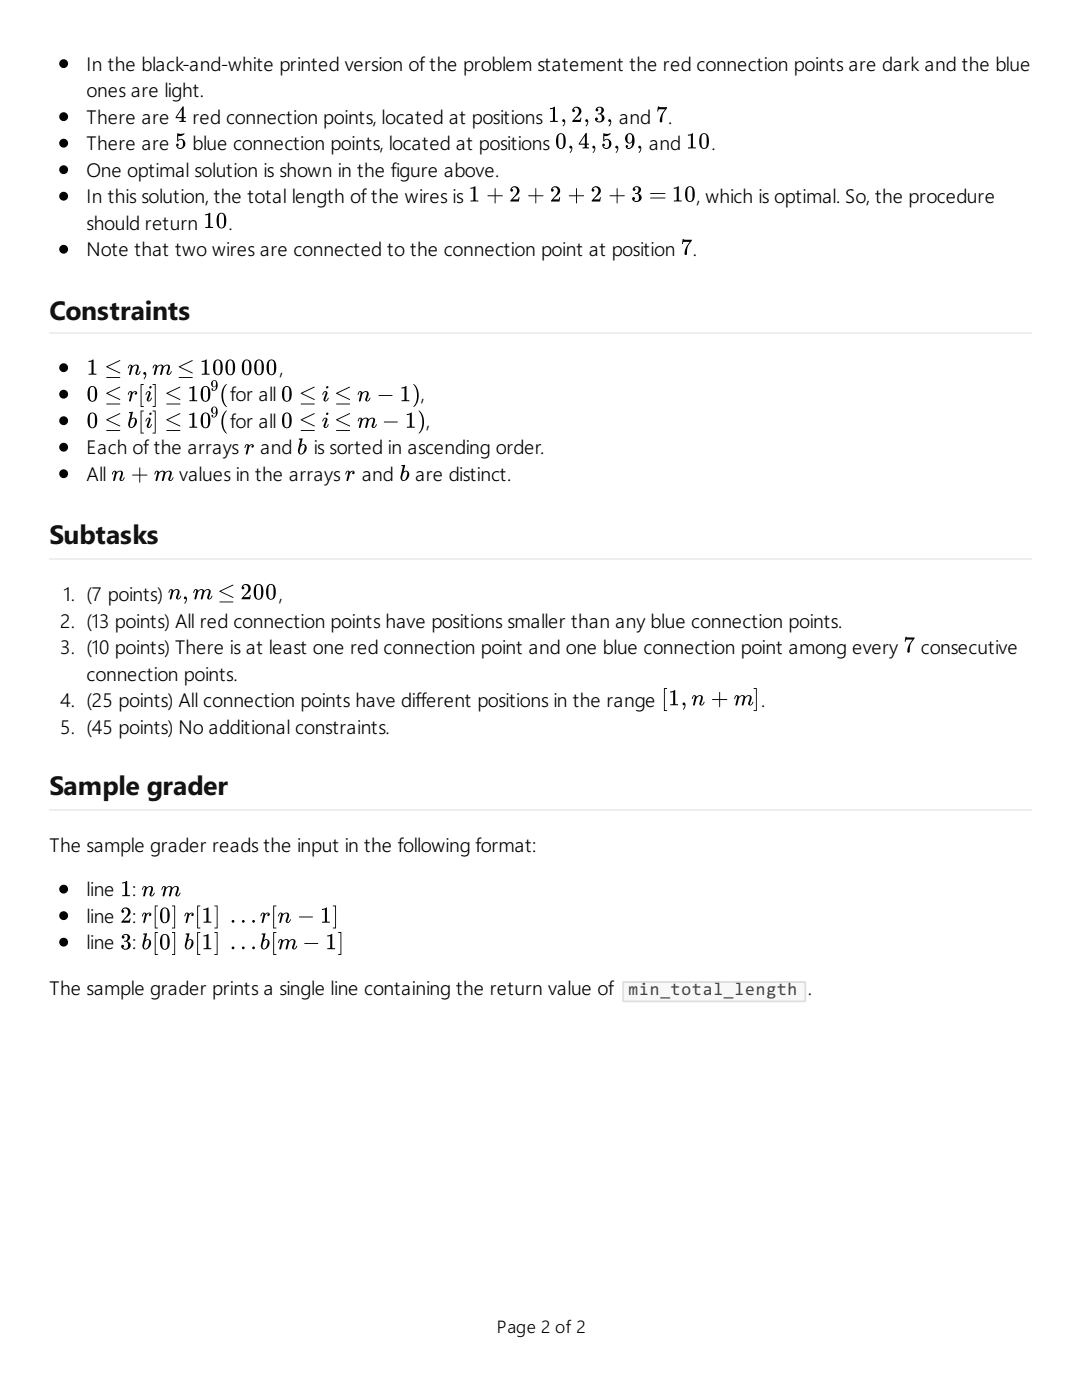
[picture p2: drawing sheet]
<svg xmlns="http://www.w3.org/2000/svg" width="216mm" height="279mm" viewBox="0 0 216 279" stroke-linecap="round" stroke-linejoin="round" font-family="sans-serif">
<path d="M9.9 66.5h196.1M9.9 111.7h196.1M9.9 161.7h196.1" fill="none" stroke="#eee" stroke-width=".35"/>
<g fill="#000" stroke="#000" stroke-width=".35">
<circle cx="12.7" cy="12.7" r=".71"/>
<circle cx="12.7" cy="28.6" r=".71"/>
<circle cx="12.7" cy="23.3" r=".71"/>
<circle cx="12.7" cy="33.9" r=".71"/>
<circle cx="12.7" cy="39.2" r=".71"/>
<circle cx="12.7" cy="49.7" r=".71"/>
<circle cx="12.7" cy="73.4" r=".71"/>
<circle cx="12.7" cy="78.7" r=".71"/>
<circle cx="12.7" cy="94.5" r=".71"/>
<circle cx="12.7" cy="84" r=".71"/>
<circle cx="12.7" cy="89.3" r=".71"/>
<circle cx="12.7" cy="177.4" r=".71"/>
<circle cx="12.7" cy="182.7" r=".71"/>
<circle cx="12.7" cy="188" r=".71"/>
</g>
<path d="M124.4 195.8h36.1l.4 .3v3.6l-.4 .3h-36l-.3-.3v-3.6z" fill-rule="evenodd" fill="#f8f8f8"/>
<path d="M124.4 195.8h36.1l.4 .3v3.6l-.4 .3h-36l-.3-.3v-3.6zM124.5 196.1h36v3.6h-36z" fill-rule="evenodd" fill="#ddd"/>
<g fill="#000">
<path d="M35.4 26.6l.7 .1 .7-.1a.91 .91 0 0 1-1.2 .5v.8a.95 .95 0 0 1 1.3 .4 .95 .95 0 0 1-.5 1.3 .95 .95 0 0 1-1.2-.6l.1-.3h.2l.2 .2-.3 .3a.61 .61 0 0 0 .8 .3 .61 .61 0 0 0 .3-.8 .57 .57 0 0 0-.3-.8 .57 .57 0 0 0-.8 .3zM97.3 39h1.4l.1-1.5 .1 1.5 1.4 .1-1.4 .1-.1 1.4-.1-1.4h-1.4zM102.1 37.4a.98 .98 0 0 1 1.5 .3 .98 .98 0 0 1-.6 1.4l-.7 .7h1.1l.1-.4h.2l-.2 .8h-1.7l.1-.2a3.8 3.8 0 0 0 1.3-1.9 .57 .57 0 0 0-.4-.7 .57 .57 0 0 0-.7 .3 .28 .28 0 0 1 .3 .3 .28 .28 0 0 1-.3 .2 .28 .28 0 0 1-.3-.2zM105.4 39h1.4l.1-1.5 .1 1.5 1.4 .1-1.4 .1-.1 1.4-.1-1.4h-1.4zM110.2 37.4a.98 .98 0 0 1 1.5 .3 .98 .98 0 0 1-.6 1.4l-.7 .7h1.1l.1-.4h.2l-.2 .8h-1.7l.1-.2a3.8 3.8 0 0 0 1.3-1.9 .57 .57 0 0 0-.4-.7 .57 .57 0 0 0-.7 .3 .28 .28 0 0 1 .3 .3 .28 .28 0 0 1-.3 .2 .28 .28 0 0 1-.3-.2zM109.7 21.6l1-.3 .1 2.8h.5v.2h-1.5v-.2h.5v-2.4l-.6 .1zM112.3 23.8h.2a.82 .82 0 0 1-.2 1.4l.3-.9a.28 .28 0 0 1-.4-.1 .28 .28 0 0 1 .1-.4zM113.5 39h1.4l.1-1.5 .1 1.5 1.5 .1-1.5 .1-.1 1.4-.1-1.4h-1.3zM113.7 29.1h.2a.82 .82 0 0 1-.2 1.4l.3-.9a.28 .28 0 0 1-.3-.1 .28 .28 0 0 1 0-.4zM114.4 21.5a.98 .98 0 0 1 1.5 .3 .98 .98 0 0 1-.6 1.4l-.7 .7h1.1l.1-.4h.2l-.1 .8h-1.7v-.2a3.8 3.8 0 0 0 1.3-1.9 .57 .57 0 0 0-.3-.7 .57 .57 0 0 0-.7 .3 .28 .28 0 0 1 .2 .3 .28 .28 0 0 1-.3 .3 .28 .28 0 0 1-.2-.3zM116.9 23.8h.1a.82 .82 0 0 1-.1 1.4l.3-.9a.28 .28 0 0 1-.4-.1 .28 .28 0 0 1 .1-.4zM118.3 29.1h.2a.82 .82 0 0 1-.2 1.4l.3-.9a.28 .28 0 0 1-.4-.1 .28 .28 0 0 1 .1-.4z"/>
<path d="M118.3 37.4a.98 .98 0 0 1 1.5 .3 .98 .98 0 0 1-.6 1.4l-.7 .7h1.1l.1-.4h.2l-.1 .8h-1.7v-.2a3.8 3.8 0 0 0 1.3-1.9 .57 .57 0 0 0-.3-.7 .57 .57 0 0 0-.8 .3 .28 .28 0 0 1 .3 .3 .28 .28 0 0 1-.3 .2 .28 .28 0 0 1-.2-.2zM119.1 21.5a.79 .79 0 0 1 1.2 .1 .79 .79 0 0 1-.4 1.1 .89 .89 0 0 1 .7 1.2 .89 .89 0 0 1-1.3 .5 .51 .51 0 0 1-.5-.3 .51 .51 0 0 1 .2-.6l.3 .2-.2 .3a.68 .68 0 0 0 1-.3 .68 .68 0 0 0-.6-.9h-.2v-.1a.64 .64 0 0 0 .7-.5 .64 .64 0 0 0-.4-.7l-.5 .2 .3 .3-.3 .2-.3-.3zM120.4 26.6l.7 .1 .7-.1a.91 .91 0 0 1-1.2 .5v.8a.95 .95 0 0 1 1.3 .4 .95 .95 0 0 1-.5 1.3 .95 .95 0 0 1-1.2-.6l.1-.3h.3l.1 .2-.3 .3a.61 .61 0 0 0 .8 .3 .61 .61 0 0 0 .3-.8 .57 .57 0 0 0-.3-.8 .57 .57 0 0 0-.7 .3zM121.5 23.8h.1a.82 .82 0 0 1-.1 1.4l.3-.9a.28 .28 0 0 1-.4-.1 .28 .28 0 0 1 .1-.4zM121.6 39h1.4l.1-1.5 .1 1.5 1.5 .1-1.5 .1-.1 1.4-.1-1.4h-1.3zM122.9 29.1h.1a.82 .82 0 0 1-.1 1.4l.3-.9a.28 .28 0 0 1-.4-.1 .28 .28 0 0 1 .1-.4zM126.5 37.4a.79 .79 0 0 1 1.2 0 .79 .79 0 0 1-.4 1.2 .89 .89 0 0 1 .7 1.2 .89 .89 0 0 1-1.3 .5 .51 .51 0 0 1-.5-.4 .51 .51 0 0 1 .2-.6l.3 .3-.2 .3a.68 .68 0 0 0 1-.3 .68 .68 0 0 0-.6-.9h-.2v-.1a.64 .64 0 0 0 .7-.5 .64 .64 0 0 0-.4-.8l-.5 .3 .3 .2-.3 .3-.2-.3zM127.5 29.1h.1a.82 .82 0 0 1-.1 1.4l.3-.9a.28 .28 0 0 1-.4-.1 .28 .28 0 0 1 .1-.4zM131.3 21.2l1.8 .2v.2a3.9 3.9 0 0 0-1.1 2.8h-.2a2.84 2.84 0 0 1 .9-2.6h-1.3l-.1 .5h-.2zM93.9 37.5l1-.3v2.7l.5 .1v.2h-1.5v-.2l.6-.1v-2.3l-.6 .1zM136.2 47.7l1.8 .1v.2a3.9 3.9 0 0 0-1 2.8l-.3 .1a2.84 2.84 0 0 1 .9-2.6h-1.2l-.1 .4h-.2zM17.7 72l1-.2v2.7l.5 .1v.2h-1.5v-.2l.6-.1v-2.4l-.6 .1z"/>
<path d="M25.7 72.9a.42 .42 0 0 1 .8 .2 .69 .69 0 0 1 1-.3 .69 .69 0 0 1 .1 1.1l-.2 .7a.5 .5 0 0 0 .5-.5h.1a.53 .53 0 0 1-.3 .7 .53 .53 0 0 1-.7-.5 1.46 1.46 0 0 0 .3-1.3l-.7 .2-.5 1.5-.2 .1-.2-.1 .4-1.6-.2-.1-.2 .5h-.2zM28.7 74.3l.2-.1a.82 .82 0 0 1-.2 1.4l.3-.8a.28 .28 0 0 1-.4-.1 .28 .28 0 0 1 .1-.4zM30.4 76.6h.7v4.6h-.7v-.2h.5v-4.2h-.5zM30.7 72.9a.42 .42 0 0 1 .7 .2 .7 .7 0 0 1 1.2 .1 .68 .68 0 0 1 1-.3 .68 .68 0 0 1 .2 1l-.2 .7h.2l.3-.5h.2a.53 .53 0 0 1-.4 .7 .53 .53 0 0 1-.7-.5 1.43 1.43 0 0 0 .3-1.3l-.7 .2-.5 1.5-.2 .1-.2-.1 .4-1.6a.57 .57 0 0 0-.9 .4l-.4 1.2-.3 .1 .3-1.7-.2-.1-.2 .5h-.1zM75.5 78.9h2.8l-2.7 .1zM82.5 76.6a2.95 2.95 0 0 1 0 4.6 3.9 3.9 0 0 0 0-4.6zM22.6 94.1a.42 .42 0 0 1 .7 .2 .69 .69 0 0 1 1-.3 .69 .69 0 0 1 .1 1.1l-.2 .7a.5 .5 0 0 0 .5-.5h.2a.53 .53 0 0 1-.4 .7 .53 .53 0 0 1-.7-.5 1.46 1.46 0 0 0 .3-1.4l-.7 .2-.5 1.6-.2 .1-.1-.1 .3-1.6-.2-.2-.2 .6h-.2zM25.8 78.2l.4-.1 .2 .2a.47 .47 0 0 1 .6-.2 .47 .47 0 0 1 .3 .5l-.4 .1v-.3l.2-.1a.54 .54 0 0 0-.7 .5l-.3 1.2-.2 .1-.2-.1 .4-1.7h-.2l-.3 .5a.4 .4 0 0 1 .2-.6zM26.4 94.8l1.4-.1 .1-1.4 .1 1.4 1.4 .1-1.4 .1-.1 1.4-.1-1.4h-1.4zM28.1 76.6h.6v.2h-.5v4.2h.5v.2h-.6zM28.1 81.9h.6v.2h-.5v4.2h.5v.2h-.6zM30.4 81.9h.7v4.6h-.7v-.2h.5v-4.2h-.5z"/>
<path d="M31.1 94a.42 .42 0 0 1 .7 .3 .7 .7 0 0 1 1.2 0 .68 .68 0 0 1 1-.3 .68 .68 0 0 1 .1 1.1l-.2 .7h.3l.3-.5h.1a.53 .53 0 0 1-.4 .7 .53 .53 0 0 1-.6-.5 1.43 1.43 0 0 0 .2-1.4l-.6 .2-.5 1.6-.2 .1-.2-.1 .3-1.7a.57 .57 0 0 0-.9 .4l-.3 1.3-.3 .1 .3-1.7-.2-.2-.2 .6h-.2zM45 76.8l.3-.1a3.8 3.8 0 0 0 0 4.5 3.1 3.1 0 0 1-.5-4.2zM45 82l.3-.1a3.8 3.8 0 0 0 0 4.6 3.1 3.1 0 0 1-.5-4.2zM49 88.7h.5l.2 .2a.47 .47 0 0 1 .6-.2 .47 .47 0 0 1 .3 .5l-.4 .1v-.3l.2-.1a.54 .54 0 0 0-.7 .5l-.3 1.2-.2 .1-.2-.1 .4-1.7-.2-.1-.3 .6a.4 .4 0 0 1 .1-.7zM69.2 94h.4l.2 .2a.47 .47 0 0 1 .6-.3 .47 .47 0 0 1 .3 .6l-.4 .1v-.3l.2-.1a.54 .54 0 0 0-.7 .5l-.3 1.2-.2 .1-.2-.1 .4-1.8h-.2l-.3 .6a.4 .4 0 0 1 .2-.7zM71.6 78.2a.42 .42 0 0 1 .7 .2 .69 .69 0 0 1 1.1-.3 .69 .69 0 0 1 0 1.1l-.2 .7a.5 .5 0 0 0 .6-.5h.1a.53 .53 0 0 1-.4 .7 .53 .53 0 0 1-.6-.5 1.46 1.46 0 0 0 .2-1.3l-.6 .2-.5 1.5-.2 .1-.2-.1 .4-1.6-.3-.1-.2 .5h-.1zM71.6 83.5a.42 .42 0 0 1 .7 .2 .7 .7 0 0 1 1.3 0 .68 .68 0 0 1 1-.2 .68 .68 0 0 1 .1 1l-.2 .7h.2l.3-.5h.2a.53 .53 0 0 1-.4 .7 .53 .53 0 0 1-.7-.5 1.43 1.43 0 0 0 .3-1.3l-.7 .2-.5 1.5-.2 .1-.1-.1 .3-1.7a.57 .57 0 0 0-.9 .4l-.3 1.3-.3 .1 .3-1.7-.2-.2-.3 .6h-.1zM76.6 84.2h2.8l-2.7 .1zM80.1 77.3l1-.2v2.7l.6 .1v.2h-1.6v-.2l.6-.1v-2.4l-.6 .1zM81.2 82.6l1-.3v2.8l.5 .1v.2h-1.5v-.2l.6-.1v-2.4l-.6 .1zM83.5 81.9a2.95 2.95 0 0 1 0 4.6 3.9 3.9 0 0 0 0-4.6zM33.9 117.7a.42 .42 0 0 1 .7 .2 .69 .69 0 0 1 1-.3 .69 .69 0 0 1 .1 1.1l-.2 .7a.5 .5 0 0 0 .5-.5h.2a.53 .53 0 0 1-.4 .7 .53 .53 0 0 1-.7-.5 1.46 1.46 0 0 0 .3-1.3l-.7 .2-.5 1.5-.2 .1-.1-.1 .3-1.6-.2-.1-.2 .5h-.2z"/>
<path d="M36.8 119.1l.2-.1a.82 .82 0 0 1-.2 1.4l.3-.8a.28 .28 0 0 1-.4-.1 .28 .28 0 0 1 .1-.4zM38.8 117.7a.42 .42 0 0 1 .7 .2 .7 .7 0 0 1 1.3 .1 .68 .68 0 0 1 1-.3 .68 .68 0 0 1 .1 1l-.2 .7h.2l.3-.5h.2a.53 .53 0 0 1-.4 .7 .53 .53 0 0 1-.7-.5 1.43 1.43 0 0 0 .3-1.3l-.7 .2-.5 1.5-.2 .1-.1-.1 .3-1.6a.57 .57 0 0 0-.9 .4l-.4 1.2-.3 .1 .4-1.7-.2-.1-.3 .5h-.1zM142.1 139.6l1.4-.1 .1-1.4 .1 1.4 1.4 .1-1.4 .1-.1 1.4-.1-1.4h-1.4zM150.4 137.3h.6v4.6h-.6v-.2h.4v-4.2h-.4zM180.7 127.1l1.8 .1v.2a3.9 3.9 0 0 0-1.1 2.8h-.2a2.84 2.84 0 0 1 .9-2.6l-1.3 .1-.1 .4h-.2zM132.5 137.3h.6v.2h-.4v4.2h.4v.2h-.6zM133.7 138l1-.3v2.8h.6v.3h-1.5v-.3h.5v-2.4l-.6 .1zM136.3 140.2h.1a.82 .82 0 0 1-.1 1.4l.3-.9a.28 .28 0 0 1-.4-.1 .28 .28 0 0 1 .1-.4zM138.3 138.9a.42 .42 0 0 1 .7 .2 .69 .69 0 0 1 1-.3 .69 .69 0 0 1 .1 1.1l-.2 .7a.5 .5 0 0 0 .5-.5h.2a.53 .53 0 0 1-.4 .7 .53 .53 0 0 1-.6-.5 1.46 1.46 0 0 0 .2-1.4l-.6 .2-.6 1.6-.2 .1-.1-.1 .3-1.6-.2-.2-.2 .6h-.1zM146.8 138.8a.42 .42 0 0 1 .7 .3 .7 .7 0 0 1 1.2 0 .68 .68 0 0 1 1-.3 .68 .68 0 0 1 .1 1.1l-.1 .7h.2l.3-.5h.1a.53 .53 0 0 1-.4 .7 .53 .53 0 0 1-.6-.5 1.43 1.43 0 0 0 .2-1.4l-.6 .2-.5 1.6-.2 .1-.2-.1 .3-1.7a.57 .57 0 0 0-.9 .4l-.3 1.3-.3 .1 .3-1.7-.2-.2-.2 .6h-.2zM24.4 176.1l1-.3v2.8h.5v.3h-1.5v-.3h.6v-2.4l-.6 .1zM28.6 177a.42 .42 0 0 1 .7 .2 .69 .69 0 0 1 1-.3 .69 .69 0 0 1 .1 1.1l-.2 .7a.5 .5 0 0 0 .5-.5h.2a.53 .53 0 0 1-.4 .7 .53 .53 0 0 1-.7-.5 1.46 1.46 0 0 0 .3-1.4l-.7 .2-.5 1.6-.2 .1-.1-.1 .3-1.6-.2-.2-.2 .6h-.2z"/>
<path d="M32.5 176.9a.42 .42 0 0 1 .7 .3 .7 .7 0 0 1 1.2 0 .68 .68 0 0 1 1-.3 .68 .68 0 0 1 .1 1.1l-.1 .7h.2l.3-.5h.1a.53 .53 0 0 1-.4 .7 .53 .53 0 0 1-.6-.5 1.43 1.43 0 0 0 .2-1.4l-.6 .2-.5 1.6-.2 .1-.2-.1 .3-1.7a.57 .57 0 0 0-.9 .4l-.3 1.3-.3 .1 .3-1.7-.2-.2-.2 .6h-.2zM24.5 181.3a.98 .98 0 0 1 1.4 .3 .98 .98 0 0 1-.5 1.4l-.8 .7h1.2l.1-.4h.2l-.2 .9h-1.7l.1-.3a3.8 3.8 0 0 0 1.3-1.9 .57 .57 0 0 0-.4-.7 .57 .57 0 0 0-.7 .3 .28 .28 0 0 1 .3 .3 .28 .28 0 0 1-.3 .3 .28 .28 0 0 1-.3-.3zM24.5 186.6a.79 .79 0 0 1 1.3 .1 .79 .79 0 0 1-.4 1.1 .89 .89 0 0 1 .6 1.2 .89 .89 0 0 1-1.2 .5 .51 .51 0 0 1-.6-.3 .51 .51 0 0 1 .3-.6l.3 .2-.3 .3a.68 .68 0 0 0 1.1-.3 .68 .68 0 0 0-.6-.9h-.2v-.1a.64 .64 0 0 0 .7-.5 .64 .64 0 0 0-.4-.7l-.5 .2 .2 .3-.2 .2-.3-.3zM28.6 182.2l.4-.1 .3 .3a.47 .47 0 0 1 .5-.3 .47 .47 0 0 1 .4 .6l-.4 .1-.1-.3 .3-.1a.54 .54 0 0 0-.8 .5l-.3 1.2-.2 .1-.1-.1 .3-1.8h-.2l-.3 .6a.4 .4 0 0 1 .2-.7zM30.9 180.7h.6v.2h-.4v4.2h.4v.2h-.6zM30.9 186h.6v.2h-.4v4.2h.4v.2h-.6zM34.3 180.7h.6v4.6h-.6v-.2h.5v-4.2h-.5zM34.3 186h.6v4.6h-.6v-.2h.5v-4.2h-.5zM37.1 182.2l.4-.1 .2 .3a.47 .47 0 0 1 .6-.3 .47 .47 0 0 1 .3 .6l-.4 .1v-.3l.2-.1a.54 .54 0 0 0-.7 .5l-.3 1.2-.2 .1-.2-.1 .4-1.8h-.2l-.3 .6a.4 .4 0 0 1 .2-.7zM39.3 180.7h.7v.2h-.5v4.2h.5v.2h-.7zM39.3 186h.7v.2h-.5v4.2h.5v.2h-.7zM40.6 181.4l1-.3v2.8h.6v.3h-1.6v-.3h.6v-2.4l-.6 .1z"/>
<path d="M40.6 186.7l1-.3v2.8h.6v.2h-1.6v-.2h.6v-2.4l-.6 .1zM42.8 180.7h.6v4.6h-.6v-.2h.4v-4.2h-.4zM42.8 186h.6v4.6h-.6v-.2h.4v-4.2h-.4zM52.2 182.2l.4-.1 .3 .3a.47 .47 0 0 1 .6-.3 .47 .47 0 0 1 .3 .6l-.4 .1v-.3l.2-.1a.54 .54 0 0 0-.7 .5l-.3 1.2-.2 .1-.2-.1 .3-1.8h-.1l-.4 .6a.4 .4 0 0 1 .2-.7zM54.5 180.7h.6v.2h-.4v4.2h.4v.2h-.6zM54.5 186h.6v.2h-.4v4.2h.4v.2h-.6zM55.7 182.3a.42 .42 0 0 1 .7 .2 .69 .69 0 0 1 1.1-.3 .69 .69 0 0 1 0 1.1l-.1 .7a.5 .5 0 0 0 .5-.5h.1a.53 .53 0 0 1-.3 .6 .53 .53 0 0 1-.7-.4 1.46 1.46 0 0 0 .2-1.4l-.6 .2-.5 1.6-.2 .1-.2-.1 .4-1.6-.2-.2-.2 .5-.2 .1zM55.7 187.5a.42 .42 0 0 1 .7 .3 .7 .7 0 0 1 1.3 0 .68 .68 0 0 1 1-.3 .68 .68 0 0 1 .1 1.1l-.2 .7h.3l.3-.6h.1a.53 .53 0 0 1-.4 .7 .53 .53 0 0 1-.6-.4 1.43 1.43 0 0 0 .2-1.4l-.6 .2-.6 1.6-.2 .1-.1-.1 .3-1.7a.57 .57 0 0 0-.9 .4l-.3 1.3-.3 .1 .3-1.8-.2-.1-.3 .6h-.1zM59.7 182.9l2.7 .1-2.7 .1zM60.7 188.2l2.8 .1-2.7 .1zM64.2 181.4l1-.3v2.8h.6v.3h-1.5v-.3h.5v-2.4l-.6 .1zM66.4 180.7h.6v4.6h-.6v-.2h.5v-4.2h-.5z"/>
<path d="M65.3 186.7l1-.3v2.8h.6v.2h-1.6v-.2h.6v-2.4l-.6 .1zM67.5 186h.6v4.6h-.6v-.2h.4v-4.2h-.4z"/>
<path d="M36.5 21.2l-1.4 2.2v.2h1.1v.5h-.4v.2h1.3v-.2l-.4-.1v-.4h.4v-.2h-.4v-2.1zM36.3 21.8v1.6h-1z"/>
<path d="M111.4 26.8a2.39 2.39 0 0 0 0 2.8 .99 .99 0 0 0 1.1-.1 .99 .99 0 0 0 .4-1 1.64 1.64 0 0 0-.8-1.9zM111.6 26.9l.5-.1a1.62 1.62 0 0 1 .3 1.6v.7a.48 .48 0 0 1-.5 .5 .48 .48 0 0 1-.5-.5v-1.8z"/>
<path d="M116.9 26.5l-1.4 2.2v.2h1.2v.5h-.5v.2h1.3v-.2l-.4-.1v-.4h.4v-.2h-.4v-2.1zM116.7 27.1v1.6h-1z"/>
<path d="M125 26.9a.97 .97 0 0 0-.2 1.2 .97 .97 0 0 0 1.2 .4l.1-.2a.85 .85 0 0 1-.8 1.2l-.2-.1 .2-.2v-.2h-.3a.59 .59 0 0 0 .2 .7 .59 .59 0 0 0 .8-.1 2.06 2.06 0 0 0 .1-2.9l-.5-.1zM125.4 26.9a.5 .5 0 0 1 .6 0 .5 .5 0 0 1 .1 .6v.2a.54 .54 0 0 1-.1 .6 .54 .54 0 0 1-.7 0l-.1-1z"/>
<path d="M129.7 38.6l.1 .1 3-.1zM129.7 39.5l.1 .1 3-.1z"/>
<path d="M137.3 26.9v.2l.6-.1v2.4h-.6v.2h1.5v-.2h-.5v-2.8zM140 26.8a2.39 2.39 0 0 0 0 2.8 .99 .99 0 0 0 1.1-.1 .99 .99 0 0 0 .3-1 1.64 1.64 0 0 0-.7-1.9zM140.2 26.9l.5-.1a1.62 1.62 0 0 1 .3 1.6v.7a.48 .48 0 0 1-.5 .5 .48 .48 0 0 1-.5-.5v-1.8z"/>
<path d="M40.9 42.7v.3l.6-.1v2.3l-.5 .1v.2h1.5v-.2l-.5-.1v-2.7zM43.7 42.6a2.39 2.39 0 0 0 0 2.9 .99 .99 0 0 0 1.1-.1 .99 .99 0 0 0 .3-1 1.64 1.64 0 0 0-.7-1.9zM43.9 42.8l.5-.1a1.62 1.62 0 0 1 .3 1.5v.7a.48 .48 0 0 1-.5 .5 .48 .48 0 0 1-.5-.5v-1.7z"/>
<path d="M134.4 37.5v.2l.6-.1v2.3l-.5 .1v.2h1.5v-.2l-.6-.1v-2.7zM137.1 37.3a2.39 2.39 0 0 0 .1 2.9 .99 .99 0 0 0 1.1-.1 .99 .99 0 0 0 .3-1 1.64 1.64 0 0 0-.7-1.9zM137.3 37.5l.6-.1a1.62 1.62 0 0 1 .3 1.5l-.1 .7a.48 .48 0 0 1-.4 .5 .48 .48 0 0 1-.5-.5v-1.7z"/>
<path d="M17.9 77.2a2.39 2.39 0 0 0 .1 2.8 .99 .99 0 0 0 1 0 .99 .99 0 0 0 .4-1 1.64 1.64 0 0 0-.8-1.9zM18.1 77.3l.5-.1a1.62 1.62 0 0 1 .3 1.6v.7a.48 .48 0 0 1-.5 .5 .48 .48 0 0 1-.4-.5l-.1-1.8z"/>
<path d="M21.2 73.1v.2l2.8 1.2v-.1l-2.5-1.2 2.5-1.2-.1-.1zM21.2 75.3l.1 .1 2.7-.1z"/>
<path d="M21.2 78.4v.2l2.8 1.2v-.1l-2.5-1.2 2.5-1.2-.1-.1zM21.2 80.6l.1 .1 2.7-.1z"/>
<path d="M29.8 77.3a.25 .25 0 0 0 .5 0 .25 .25 0 0 0-.5 0zM29.2 78.3l-.2 .5h.2a.39 .39 0 0 1 .1-.4 .39 .39 0 0 1 .4-.1l-.4 1.2a.43 .43 0 0 0 .2 .6 .43 .43 0 0 0 .6-.2l.2-.5h-.2l-.3 .5-.2-.1 .4-1a.44 .44 0 0 0-.1-.7 .44 .44 0 0 0-.7 .2z"/>
<path d="M33.2 78.4v.2l2.8 1.2v-.1l-2.5-1.2 2.5-1.2-.1-.1zM33.2 80.6l.1 .1 2.7-.1z"/>
<path d="M35.7 73.1v.2l2.7 1.2v-.1l-2.4-1.2 2.4-1.2v-.1zM35.7 75.3v.1l2.8-.1z"/>
<path d="M40.2 72v.2l.6-.1v2.4l-.5 .1v.2h1.5v-.2l-.5-.1-.1-2.7zM43 71.9a2.39 2.39 0 0 0 0 2.8 .99 .99 0 0 0 1.1 0 .99 .99 0 0 0 .3-1 1.64 1.64 0 0 0-.7-1.9zM43.1 72l.6-.1a1.62 1.62 0 0 1 .3 1.6v.7a.48 .48 0 0 1-.5 .5 .48 .48 0 0 1-.5-.5v-1.8zM45.4 71.9a2.39 2.39 0 0 0 .1 2.8 .99 .99 0 0 0 1 0 .99 .99 0 0 0 .4-1 1.64 1.64 0 0 0-.7-1.9zM45.6 72l.5-.1a1.62 1.62 0 0 1 .4 1.6l-.1 .7a.48 .48 0 0 1-.5 .5 .48 .48 0 0 1-.4-.5v-1.8z"/>
<path d="M42.3 76a.64 .64 0 0 0-.1 1 .64 .64 0 0 0 .9 .1 .56 .56 0 0 1-.1 .6 .56 .56 0 0 1-.6 .1l.1-.3h-.3v.2a.66 .66 0 0 0 .8 .3 .66 .66 0 0 0 .4-.8 .97 .97 0 0 0-.6-1.3zM42.6 76.1a.38 .38 0 0 1 .5 0 .38 .38 0 0 1 0 .5l-.1 .5-.2 .1a.7 .7 0 0 1-.2-1.1z"/>
<path d="M48.7 71.9a2.39 2.39 0 0 0 0 2.8 .99 .99 0 0 0 1.1 0 .99 .99 0 0 0 .4-1 1.64 1.64 0 0 0-.8-1.9zM48.9 72l.5-.1a1.62 1.62 0 0 1 .3 1.6v.7a.48 .48 0 0 1-.5 .5 .48 .48 0 0 1-.5-.5v-1.8zM51.2 71.9a2.39 2.39 0 0 0 0 2.8 .99 .99 0 0 0 1.1 0 .99 .99 0 0 0 .3-1 1.64 1.64 0 0 0-.7-1.9zM51.4 72l.5-.1a1.62 1.62 0 0 1 .3 1.6v.7a.48 .48 0 0 1-.5 .5 .48 .48 0 0 1-.5-.5v-1.8zM53.6 71.9a2.39 2.39 0 0 0 .1 2.8 .99 .99 0 0 0 1 0 .99 .99 0 0 0 .4-1 1.64 1.64 0 0 0-.7-1.9zM53.8 72l.5-.1a1.62 1.62 0 0 1 .4 1.6l-.1 .7a.48 .48 0 0 1-.4 .5 .48 .48 0 0 1-.5-.5v-1.8z"/>
<path d="M56.7 77.2a2.39 2.39 0 0 0 .1 2.8 .99 .99 0 0 0 1 0 .99 .99 0 0 0 .4-1 1.64 1.64 0 0 0-.8-1.9zM56.9 77.3l.5-.1a1.62 1.62 0 0 1 .3 1.6v.7a.48 .48 0 0 1-.5 .5 .48 .48 0 0 1-.4-.5l-.1-1.8z"/>
<path d="M60 78.4v.2l2.8 1.2v-.1l-2.5-1.2 2.5-1.2-.1-.1zM60 80.6l.1 .1 2.7-.1z"/>
<path d="M65 77.3a.25 .25 0 0 0 .5 0 .25 .25 0 0 0-.5 0zM64.5 78.3l-.2 .5h.2a.39 .39 0 0 1 .1-.4 .39 .39 0 0 1 .4-.1l-.4 1.2a.43 .43 0 0 0 .1 .6 .43 .43 0 0 0 .6-.2l.3-.5h-.2l-.3 .5-.2-.1 .4-1a.44 .44 0 0 0-.1-.7 .44 .44 0 0 0-.7 .2z"/>
<path d="M67.1 78.4v.2l2.7 1.2v-.1l-2.4-1.2 2.4-1.2v-.1zM67.1 80.6v.1l2.8-.1z"/>
<path d="M17.9 82.5a2.39 2.39 0 0 0 .1 2.8 .99 .99 0 0 0 1 0 .99 .99 0 0 0 .4-1.1 1.64 1.64 0 0 0-.8-1.9zM18.1 82.6l.5-.1a1.62 1.62 0 0 1 .3 1.6v.7a.48 .48 0 0 1-.5 .5 .48 .48 0 0 1-.4-.5l-.1-1.8z"/>
<path d="M21.2 83.7v.2l2.8 1.2v-.1l-2.5-1.2 2.5-1.2-.1-.1zM21.2 85.9l.1 .1 2.7-.1z"/>
<path d="M25.8 82.3v.1l.3 .1-.3 1.3a1.18 1.18 0 0 0 .3 1.6 1.21 1.21 0 0 0 1.1-.7 1.21 1.21 0 0 0-.2-1.3l-.4-.1-.4 .2 .3-1.3zM26.3 83.7a.38 .38 0 0 1 .6-.1 .38 .38 0 0 1 0 .6l-.2 .7a.4 .4 0 0 1-.6 .3 .4 .4 0 0 1-.1-.6z"/>
<path d="M29.8 82.5a.25 .25 0 0 0 .5 0 .25 .25 0 0 0-.5 0zM29.2 83.6l-.2 .5h.2a.39 .39 0 0 1 .1-.4 .39 .39 0 0 1 .4-.1l-.4 1.1a.43 .43 0 0 0 .2 .7 .43 .43 0 0 0 .6-.2l.2-.5h-.2l-.3 .5-.2-.1 .4-1a.44 .44 0 0 0-.1-.7 .44 .44 0 0 0-.7 .2z"/>
<path d="M33.2 83.7v.2l2.8 1.2v-.1l-2.5-1.2 2.5-1.2-.1-.1zM33.2 85.9l.1 .1 2.7-.1z"/>
<path d="M37.8 77.3v.2l.6-.1v2.4l-.6 .1v.2h1.6v-.2l-.6-.1v-2.7zM40.5 77.2a2.39 2.39 0 0 0 0 2.8 .99 .99 0 0 0 1.1 0 .99 .99 0 0 0 .4-1 1.64 1.64 0 0 0-.8-1.9zM40.7 77.3l.5-.1a1.62 1.62 0 0 1 .3 1.6v.7a.48 .48 0 0 1-.5 .5 .48 .48 0 0 1-.5-.5v-1.8z"/>
<path d="M37.8 82.6v.2l.6-.1v2.4l-.6 .1v.2h1.6v-.2l-.6-.1v-2.8zM40.5 82.5a2.39 2.39 0 0 0 0 2.8 .99 .99 0 0 0 1.1 0 .99 .99 0 0 0 .4-1.1 1.64 1.64 0 0 0-.8-1.9zM40.7 82.6l.5-.1a1.62 1.62 0 0 1 .3 1.6v.7a.48 .48 0 0 1-.5 .5 .48 .48 0 0 1-.5-.5v-1.8z"/>
<path d="M42.3 81.3a.64 .64 0 0 0-.1 1 .64 .64 0 0 0 .9 0 .56 .56 0 0 1-.1 .7 .56 .56 0 0 1-.6 .1l.1-.3h-.3v.2a.66 .66 0 0 0 .8 .2 .66 .66 0 0 0 .4-.7 .97 .97 0 0 0-.6-1.4zM42.6 81.4a.38 .38 0 0 1 .5 0 .38 .38 0 0 1 0 .5l-.1 .5-.2 .1a.7 .7 0 0 1-.2-1.1z"/>
<path d="M56.7 82.5a2.39 2.39 0 0 0 .1 2.8 .99 .99 0 0 0 1 0 .99 .99 0 0 0 .4-1.1 1.64 1.64 0 0 0-.8-1.9zM56.9 82.6l.5-.1a1.62 1.62 0 0 1 .3 1.6v.7a.48 .48 0 0 1-.5 .5 .48 .48 0 0 1-.4-.5l-.1-1.8z"/>
<path d="M59.6 87.5v.2l.3 .1-.3 1.3a1.18 1.18 0 0 0 .3 1.6 1.21 1.21 0 0 0 1.1-.7 1.21 1.21 0 0 0-.1-1.3l-.4-.1-.4 .2 .3-1.3zM60.2 89a.38 .38 0 0 1 .5-.1 .38 .38 0 0 1 .1 .5l-.3 .8a.4 .4 0 0 1-.6 .3 .4 .4 0 0 1-.1-.6z"/>
<path d="M60 83.7v.2l2.8 1.2v-.1l-2.5-1.2 2.5-1.2-.1-.1zM60 85.9l.1 .1 2.7-.1z"/>
<path d="M65 82.5a.25 .25 0 0 0 .5 0 .25 .25 0 0 0-.5 0zM64.5 83.6l-.2 .5h.2a.39 .39 0 0 1 .1-.4 .39 .39 0 0 1 .4-.1l-.4 1.1a.43 .43 0 0 0 .1 .7 .43 .43 0 0 0 .6-.2l.3-.5h-.2l-.3 .5-.2-.1 .4-1a.44 .44 0 0 0-.1-.7 .44 .44 0 0 0-.7 .2z"/>
<path d="M67.1 83.7v.2l2.7 1.2v-.1l-2.4-1.2 2.4-1.2v-.1zM67.1 85.9v.1l2.8-.1z"/>
<path d="M80.1 92.8v.2l.3 .1-.3 1.2a1.18 1.18 0 0 0 .3 1.7 1.21 1.21 0 0 0 1.1-.7 1.21 1.21 0 0 0-.1-1.3l-.4-.1-.5 .2 .4-1.3zM80.6 94.3a.38 .38 0 0 1 .6-.1 .38 .38 0 0 1 0 .5l-.2 .8a.4 .4 0 0 1-.6 .3 .4 .4 0 0 1-.1-.6z"/>
<path d="M43.8 118v.1l2.8 1.2-.1-.1-2.4-1.2 2.4-1.2v-.1zM43.8 120.1v.1l2.8-.1z"/>
<path d="M48.5 116.8l-.3 .5a.28 .28 0 0 0 .3 .3 .28 .28 0 0 0 .3-.3 .28 .28 0 0 0-.3-.2 .61 .61 0 0 1 .8-.3 .61 .61 0 0 1 .2 .9l-.3 .5-1 1.2v.2h1.7l.1-.9h-.1l-.2 .4-1.1 .1 .5-.5a1.38 1.38 0 0 0 .8-1.7 .97 .97 0 0 0-1.4-.2zM51.1 116.7a2.39 2.39 0 0 0 0 2.9 .99 .99 0 0 0 1.1-.1 .99 .99 0 0 0 .3-1 1.64 1.64 0 0 0-.7-1.9zM51.3 116.9l.5-.2a1.62 1.62 0 0 1 .3 1.6v.7a.48 .48 0 0 1-.5 .5 .48 .48 0 0 1-.5-.5v-1.8zM53.5 116.7a2.39 2.39 0 0 0 .1 2.9 .99 .99 0 0 0 1.1-.1 .99 .99 0 0 0 .3-1 1.64 1.64 0 0 0-.7-1.9zM53.7 116.9l.5-.2a1.62 1.62 0 0 1 .4 1.6l-.1 .7a.48 .48 0 0 1-.4 .5 .48 .48 0 0 1-.5-.5v-1.8z"/>
<path d="M28.6 186.3v.2l.3 .1-.3 1.2a1.18 1.18 0 0 0 .3 1.7 1.21 1.21 0 0 0 1.1-.7 1.21 1.21 0 0 0-.2-1.3l-.3-.1-.5 .2 .4-1.3zM29.1 187.8a.38 .38 0 0 1 .6-.1 .38 .38 0 0 1 0 .5l-.2 .8a.4 .4 0 0 1-.6 .3 .4 .4 0 0 1-.1-.6z"/>
<path d="M32.4 181.3a2.39 2.39 0 0 0 0 2.8 .99 .99 0 0 0 1.1-.1 .99 .99 0 0 0 .4-1 1.64 1.64 0 0 0-.8-1.9zM32.6 181.4l.5-.1a1.62 1.62 0 0 1 .3 1.6v.7a.48 .48 0 0 1-.5 .5 .48 .48 0 0 1-.5-.5v-1.8z"/>
<path d="M32.4 186.6a2.39 2.39 0 0 0 0 2.8 .99 .99 0 0 0 1.1-.1 .99 .99 0 0 0 .4-1 1.64 1.64 0 0 0-.8-1.9zM32.6 186.7l.5-.1a1.62 1.62 0 0 1 .3 1.6v.7a.48 .48 0 0 1-.5 .5 .48 .48 0 0 1-.5-.5v-1.8z"/>
<path d="M37.1 186.3l-.1 .2 .4 .1-.3 1.2a1.18 1.18 0 0 0 .3 1.7 1.21 1.21 0 0 0 1.1-.7 1.21 1.21 0 0 0-.2-1.3l-.4-.1-.4 .2 .3-1.3zM37.6 187.8a.38 .38 0 0 1 .5-.1 .38 .38 0 0 1 .1 .5l-.3 .8a.4 .4 0 0 1-.5 .3 .4 .4 0 0 1-.2-.6z"/>
<path d="M46.2 183.9a.3 .3 0 0 0 .6 0 .3 .3 0 0 0-.6 0zM48.3 183.9a.28 .28 0 0 0 .5 0 .28 .28 0 0 0-.5 0zM50.3 183.9a.3 .3 0 0 0 .6 0 .3 .3 0 0 0-.6 0z"/>
<path d="M46.2 189.2a.3 .3 0 0 0 .6 0 .3 .3 0 0 0-.6 0zM48.3 189.2a.28 .28 0 0 0 .5 0 .28 .28 0 0 0-.5 0zM50.3 189.2a.3 .3 0 0 0 .6 0 .3 .3 0 0 0-.6 0z"/>
<path d="M52.2 186.3v.2l.3 .1-.3 1.2a1.18 1.18 0 0 0 .3 1.7 1.21 1.21 0 0 0 1.1-.7 1.21 1.21 0 0 0-.1-1.3l-.4-.1-.4 .2 .3-1.3zM52.8 187.8a.38 .38 0 0 1 .5-.1 .38 .38 0 0 1 .1 .5l-.3 .8a.4 .4 0 0 1-.6 .3 .4 .4 0 0 1-.1-.6z"/>
</g>
<g font-size="5.3" fill="#111">
<text x="9.9" y="63.9">Constraints</text>
<text x="9.9" y="108.7">Subtasks</text>
<text x="9.9" y="158.8">Sample grader</text>
</g>
<g font-size="3.9">
<text x="17.3" y="14.1">In the black-and-white printed version of the problem statement the red connection points are dark and the blue</text>
<text x="17.3" y="19.4">ones are light.</text>
<text x="17.3" y="24.7">There are</text>
<text x="17.3" y="30">There are</text>
<text x="38.4" y="24.7">red connection points, located at positions</text>
<text x="38.4" y="30">blue connection points, located at positions</text>
<text x="123.5" y="24.7">and</text>
<text x="129.5" y="30">and</text>
<text x="133.3" y="24.7">.</text>
<text x="141.9" y="30">.</text>
<text x="17.3" y="35.3">One optimal solution is shown in the figure above.</text>
<text x="17.3" y="40.6">In this solution, the total length of the wires is</text>
<text x="139" y="40.6">, which is optimal. So, the procedure</text>
<text x="17.3" y="45.9">should return</text>
<text x="45.6" y="45.9">.</text>
<text x="17.3" y="51.2">Note that two wires are connected to the connection point at position</text>
<text x="138.2" y="51.2">.</text>
<text x="55.8" y="74.8">,</text>
<text x="45.9" y="80.1">for all</text>
<text x="84" y="80.1">,</text>
<text x="45.9" y="85.4">for all</text>
<text x="85" y="85.4">,</text>
<text x="17.3" y="90.7">Each of the arrays</text>
<text x="17.3" y="96">All</text>
<text x="35.8" y="96">values in the arrays</text>
<text x="51.9" y="90.7">and</text>
<text x="62.6" y="90.7">is sorted in ascending order.</text>
<text x="72.2" y="96">and</text>
<text x="82.8" y="96">are distinct.</text>
<text x="12.7" y="119.9">1. (7 points)</text>
<text x="55.6" y="119.9">,</text>
<text x="12" y="125.2">2. (13 points) All red connection points have positions smaller than any blue connection points.</text>
<text x="12" y="130.5">3. (10 points) There is at least one red connection point and one blue connection point among every</text>
<text x="183.7" y="130.5">consecutive</text>
<text x="17.3" y="135.8">connection points.</text>
<text x="12" y="141.1">4. (25 points) All connection points have different positions in the range</text>
<text x="151.8" y="141.1">.</text>
<text x="12" y="146.4">5. (45 points) No additional constraints.</text>
<text x="9.9" y="170">The sample grader reads the input in the following format:</text>
<text x="17.3" y="178.9">line</text>
<text x="26.4" y="178.9">:</text>
<text x="17.3" y="184.1">line</text>
<text x="26.4" y="184.1">:</text>
<text x="17.3" y="189.4">line</text>
<text x="26.4" y="189.4">:</text>
<text x="9.9" y="198.6">The sample grader prints a single line containing the return value of</text>
<text x="161.2" y="198.6">.</text>
</g>
<text font-size="3.5" fill="#444" x="125.4" y="198.6">min_total_length</text>
<text font-size="3.5" x="99.1" y="266">Page 2 of 2</text>
</svg>
